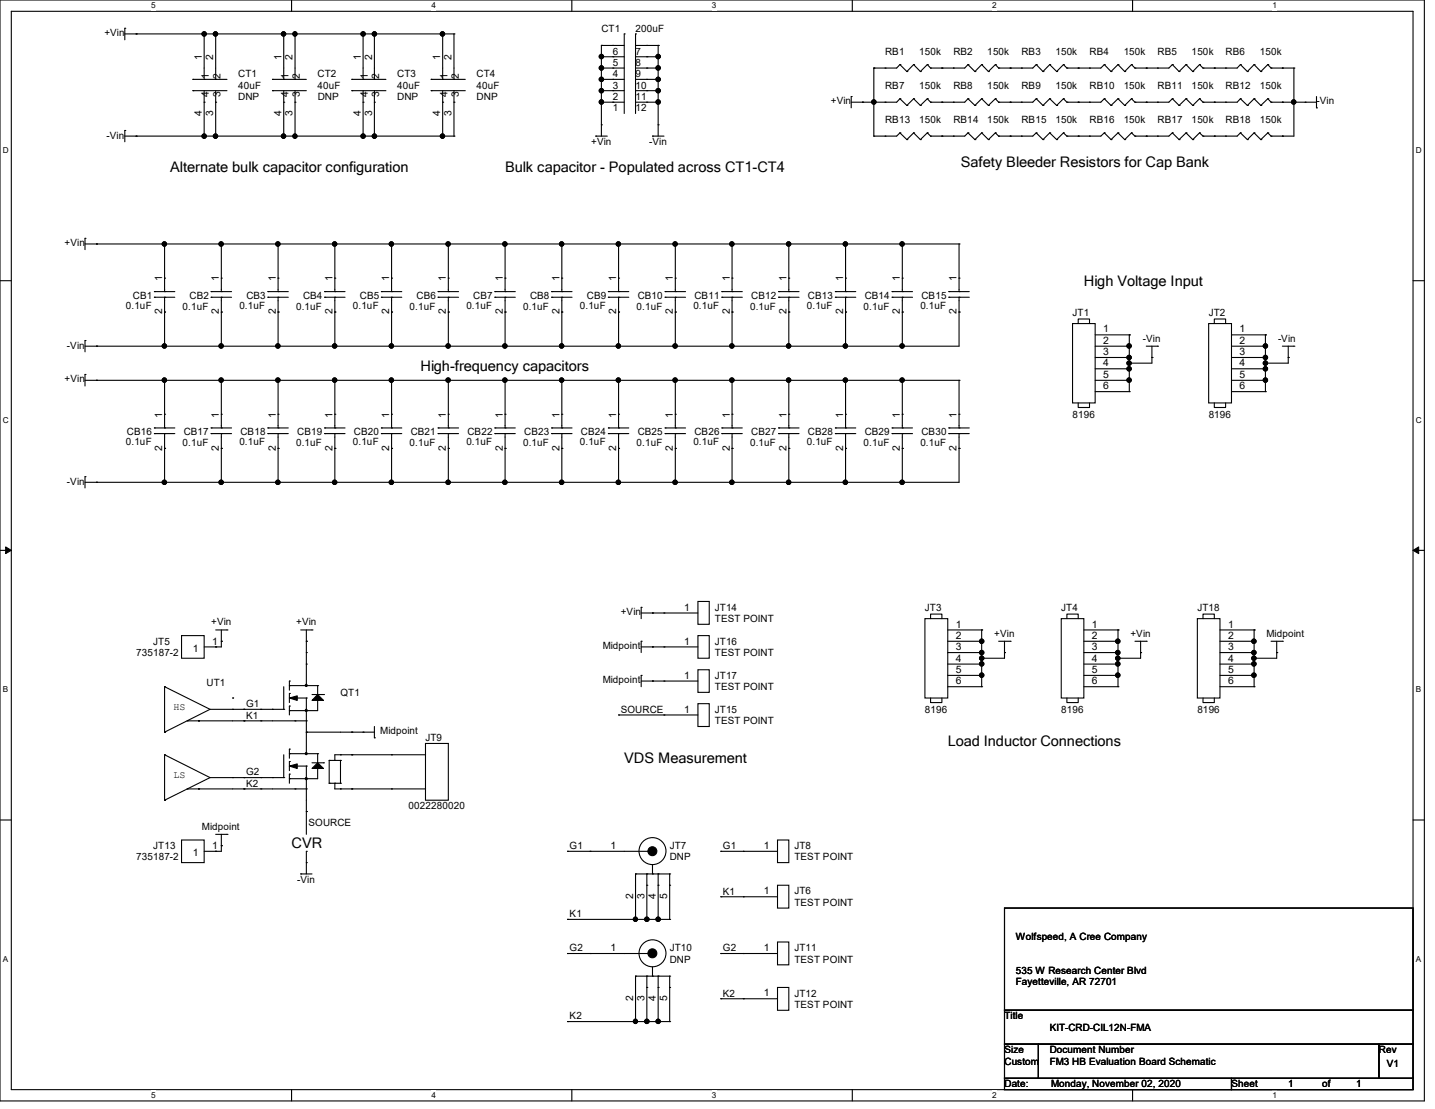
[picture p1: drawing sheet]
<svg xmlns="http://www.w3.org/2000/svg" width="279mm" height="216mm" viewBox="0 0 279 216" stroke-linecap="round" stroke-linejoin="round" font-family="sans-serif">
<path d="M0 0h277.3v214.3h-277.3zM2.2 2.2h272.9v209.9h-272.9z" fill="none" stroke="#000" stroke-width=".21"/>
<g fill="#fff">
<path d="M29.5 .2h.9v1.8h-.9z"/>
<path d="M29.5 212.3h.9v1.8h-.9z"/>
</g>
<path d="M56.8 0v2.2M56.8 212.1v2.2" fill="none" stroke="#000" stroke-width=".21"/>
<g fill="#fff">
<path d="M84 .2h.9v1.8h-.9z"/>
<path d="M84 212.3h.9v1.8h-.9z"/>
</g>
<path d="M111.3 0v2.2M111.3 212.1v2.2" fill="none" stroke="#000" stroke-width=".21"/>
<g fill="#fff">
<path d="M138.6 .2h.9v1.8h-.9z"/>
<path d="M138.6 212.3h.9v1.8h-.9z"/>
</g>
<path d="M165.9 0v2.2M165.9 212.1v2.2" fill="none" stroke="#000" stroke-width=".21"/>
<g fill="#fff">
<path d="M193.2 .2h.9v1.8h-.9z"/>
<path d="M193.2 212.3h.9v1.8h-.9z"/>
</g>
<path d="M220.5 0v2.2M220.5 212.1v2.2" fill="none" stroke="#000" stroke-width=".21"/>
<g fill="#fff">
<path d="M247.8 .2h.9v1.8h-.9z"/>
<path d="M247.8 212.3h.9v1.8h-.9z"/>
<path d="M.6 28.4h1.1v1.8h-1.1z"/>
<path d="M275.7 28.4h1.1v1.8h-1.1z"/>
<path d="M.6 80.9h1.1v1.7h-1.1z"/>
<path d="M275.7 80.9h1.1v1.7h-1.1z"/>
</g>
<path d="M0 54.7h2.2M275.1 54.7h2.2" fill="none" stroke="#000" stroke-width=".21"/>
<g fill="#fff">
<path d="M.6 133.3h1v1.8h-1z"/>
<path d="M275.7 133.3h1v1.8h-1z"/>
</g>
<path d="M0 107.1h2.2M275.1 107.1h2.2" fill="none" stroke="#000" stroke-width=".21"/>
<path d="M1.1 106.5l1.1 .6-1.1 .7zM275.1 107.1l1.1-.6v1.3z" fill="#000" stroke="#000" stroke-width=".19"/>
<g fill="#fff">
<path d="M.6 185.8h1v1.8h-1z"/>
<path d="M275.7 185.8h1v1.8h-1z"/>
</g>
<g fill="none" stroke="#000" stroke-width=".21">
<path d="M24.3 5.5h.1M24.3 5.5v2.2M24.3 6.6h64.1M26.5 6.6h.1M37.5 15.5h.1M37.5 17.7h.1M37.5 15.5h6.7M37.5 17.7h6.7M39.8 15.5h.1M39.8 19.9h.1M39.8 6.6h.1M39.8 6.6v8.9"/>
<path d="M39.8 17.7v8.8M42 15.5h.1M42 19.9h.1M42 6.6h.1M42 6.6v8.9M42 17.7v8.8M53 15.5h.1M53 17.7h.1M53 15.5h6.6M53 17.7h6.6M55.2 15.5h.1M55.2 19.9h.1"/>
<path d="M55.2 6.6h.1M55.2 6.6v8.9M55.2 17.7v8.8M57.4 15.5h.1M57.4 19.9h.1M57.4 6.6h.1M57.4 6.6v8.9M57.4 17.7v8.8M68.5 15.5h.1M68.5 17.7h.1M68.5 15.5h6.6M68.5 17.7h6.6"/>
<path d="M70.7 15.5h.1M70.7 19.9h.1M70.7 6.6h.1M70.7 6.6v8.9M70.7 17.7v8.8M72.9 15.5h.1M72.9 19.9h.1M72.9 6.6h.1M72.9 6.6v8.9M72.9 17.7v8.8M83.9 15.5h.1M83.9 17.7h.1"/>
<path d="M83.9 15.5h6.7M83.9 17.7h6.7M86.2 15.5h.1M86.2 19.9h.1M86.2 6.6h.1M86.2 6.6v8.9M86.2 17.7v8.8M88.4 15.5h.1M88.4 19.9h.1M88.4 6.6h.1M88.4 6.6v8.9M88.4 17.7v8.8"/>
<path d="M117.1 19.9h.1M117.1 17.7h.1M117.1 15.5h.1M117.1 13.3h.1M117.1 11h.1M117.1 8.8h.1M117.1 19.9h4.4M117.1 8.8v17.7M117.1 13.3h4.4M117.1 15.5h4.4M117.1 17.7h4.4M117.1 11h4.4"/>
<path d="M117.1 8.8h4.4M119.3 8.8h.1M119.3 11h.1M119.3 13.3h.1M119.3 15.5h.1M119.3 17.7h.1M119.3 19.9h.1M121.5 6.6h.1M121.5 6.6v15.5M123.7 6.6h.1M123.7 19.9h4.4M123.7 6.6v15.5"/>
<path d="M123.7 13.3h4.4M123.7 15.5h4.4M123.7 17.7h4.4M123.7 11h4.4M123.7 8.8h4.4M125.9 19.9h.1M125.9 17.7h.1M125.9 15.5h.1M125.9 13.3h.1M125.9 11h.1M125.9 8.8h.1M128.1 8.8h.1"/>
<path d="M128.1 11h.1M128.1 13.3h.1M128.1 15.5h.1M128.1 17.7h.1M128.1 19.9h.1M128.1 8.8v17.7M165.7 18.8h.1M165.7 18.8v2.2M167.9 19.9h.1M170.1 19.9h.1M170.1 13.3h.1M170.1 13.3v13.2"/>
<path d="M172.3 13.3h.1M172.3 19.9h.1M175.2 12.6h.1M175.2 19.2h.1M175.2 19.2l-.6 .7h-8.9M175.2 12.6l-.6 .7h-4.5M175.2 12.6l1.4 1.3M175.2 19.2l1.4 1.3M176.6 13.9h.1M177.9 12.6h.1M177.9 19.2h.1M177.9 12.6l-1.3 1.3"/>
<path d="M177.9 12.6l1.3 1.3M177.9 19.2l-1.3 1.3M177.9 19.2l1.3 1.3M179.2 13.9h.1M180.6 12.6h.1M180.6 19.2h.1M180.6 12.6l-1.4 1.3M180.6 12.6l.6 .7M180.6 19.2l-1.4 1.3M180.6 19.2l.6 .7M181.2 13.3h.1M181.2 19.9h.1"/>
<path d="M183.4 13.3h.1M183.4 19.9h.1M185.6 13.3h.1M185.6 19.9h.1M188.5 12.6h.1M188.5 19.2h.1M188.5 19.2l-.7 .7h-6.6M188.5 12.6l-.7 .7h-6.6M188.5 12.6l1.3 1.3M188.5 19.2l1.3 1.3M189.8 13.9h.1M191.1 12.6h.1"/>
<path d="M191.1 19.2h.1M191.1 12.6l-1.3 1.3M191.1 12.6l1.3 1.3M191.1 19.2l-1.3 1.3M191.1 19.2l1.3 1.3M192.4 13.9h.1M193.8 12.6h.1M193.8 19.2h.1M193.8 12.6l-1.4 1.3M193.8 12.6l.6 .7M193.8 19.2l-1.4 1.3M193.8 19.2l.6 .7"/>
<path d="M194.4 13.3h.1M194.4 19.9h.1M196.7 13.3h.1M196.7 19.9h.1M198.9 19.9h.1M198.9 13.3h.1M201.8 19.2h.1M201.8 12.6h.1M201.8 19.2l-.7 .7h-6.7M201.8 12.6l-.7 .7h-6.7M201.8 19.2l1.3 1.3M201.8 12.6l1.3 1.3"/>
<path d="M203.1 13.9h.1M204.4 19.2h.1M204.4 12.6h.1M204.4 19.2l-1.3 1.3M204.4 19.2l1.3 1.3M204.4 12.6l-1.3 1.3M204.4 12.6l1.3 1.3M205.7 13.9h.1M207.1 19.2h.1M207.1 12.6h.1M207.1 19.2l-1.4 1.3M207.1 19.2l.6 .7"/>
<path d="M207.1 12.6l-1.4 1.3M207.1 12.6l.6 .7M207.7 19.9h.1M207.7 13.3h.1M209.9 19.9h.1M209.9 13.3h.1M212.1 13.3h.1M212.1 19.9h.1M215 12.6h.1M215 19.2h.1M215 19.2l-.7 .7h-6.6M215 12.6l-.7 .7h-6.6"/>
<path d="M215 12.6l1.3 1.3M215 19.2l1.3 1.3M216.3 13.9h.1M217.7 12.6h.1M217.7 19.2h.1M217.7 12.6l-1.4 1.3M217.7 12.6l1.3 1.3M217.7 19.2l-1.4 1.3M217.7 19.2l1.3 1.3M219 13.9h.1M220.3 12.6h.1M220.3 19.2h.1"/>
<path d="M220.3 12.6l-1.3 1.3M220.3 12.6l.7 .7M220.3 19.2l-1.3 1.3M220.3 19.2l.7 .7M221 13.3h.1M221 19.9h.1M223.2 13.3h.1M223.2 19.9h.1M225.4 19.9h.1M225.4 13.3h.1M228.3 19.2h.1M228.3 12.6h.1"/>
<path d="M228.3 19.2l-.7 .7h-6.6M228.3 12.6l-.7 .7h-6.6M228.3 19.2l1.3 1.3M228.3 12.6l1.3 1.3M229.6 13.9h.1M230.9 19.2h.1M230.9 12.6h.1M230.9 19.2l-1.3 1.3M230.9 19.2l1.3 1.3M230.9 12.6l-1.3 1.3M230.9 12.6l1.3 1.3M232.2 13.9h.1"/>
<path d="M233.6 19.2h.1M233.6 12.6h.1M233.6 19.2l-1.4 1.3M233.6 19.2l.6 .7M233.6 12.6l.6 .7M233.6 12.6l-1.4 1.3M234.2 19.9h.1M234.2 13.3h.1M236.4 19.9h.1M236.4 13.3h.1M238.6 19.9h.1M238.6 13.3h.1"/>
<path d="M241.5 19.2h.1M241.5 12.6h.1M241.5 19.2l-.6 .7h-6.7M241.5 12.6l-.6 .7h-6.7M241.5 19.2l1.4 1.3M241.5 12.6l1.4 1.3M242.9 13.9h.1M244.2 19.2h.1M244.2 12.6h.1M244.2 19.2l-1.3 1.3M244.2 19.2l1.3 1.3M244.2 12.6l-1.3 1.3"/>
<path d="M244.2 12.6l1.3 1.3M245.5 13.9h.1M246.8 19.2h.1M246.8 12.6h.1M246.8 19.2l-1.3 1.3M246.8 19.2l.7 .7M246.8 12.6l-1.3 1.3M246.8 12.6l.7 .7M247.5 19.9h.1M247.5 13.3h.1M247.5 19.9h8.8M247.5 13.3h4.4"/>
<path d="M249.7 19.9h.1M249.7 13.3h.1M251.9 13.3h.1M251.9 19.9h.1M251.9 13.3v13.2h-4.4M254.1 19.9h.1M256.3 18.8v2.2M24.3 25.4h.1M24.3 26.5h64.1M24.3 25.4v2.2M26.5 26.5h.1M39.8 26.5h.1"/>
<path d="M42 26.5h.1M55.2 26.5h.1M57.4 26.5h.1M70.7 26.5h.1M72.9 26.5h.1M86.2 26.5h.1M88.4 26.5h.1M116 26.5h.1M116 26.5h2.2M117.1 24.3h.1M127 26.5h.1M127 26.5h2.3"/>
<path d="M128.1 24.3h.1M170.1 26.5h.1M172.3 26.5h.1M175.2 25.9h.1M175.2 25.9l-.6 .6h-4.5M175.2 25.9l1.4 1.3M176.6 27.2h.1M176.6 20.5h.1M177.9 25.9h.1M177.9 25.9l-1.3 1.3M177.9 25.9l1.3 1.3M179.2 27.2h.1"/>
<path d="M179.2 20.5h.1M180.6 25.9h.1M180.6 25.9l-1.4 1.3M180.6 25.9l.6 .6M181.2 26.5h.1M183.4 26.5h.1M185.6 26.5h.1M188.5 25.9h.1M188.5 25.9l-.7 .6h-6.6M188.5 25.9l1.3 1.3M189.8 27.2h.1M189.8 20.5h.1"/>
<path d="M191.1 25.9h.1M191.1 25.9l-1.3 1.3M191.1 25.9l1.3 1.3M192.4 27.2h.1M192.4 20.5h.1M193.8 25.9h.1M193.8 25.9l-1.4 1.3M193.8 25.9l.6 .6M194.4 26.5h.1M196.7 26.5h.1M198.9 26.5h.1M201.8 25.9h.1"/>
<path d="M201.8 25.9l-.7 .6h-6.7M201.8 25.9l1.3 1.3M203.1 20.5h.1M203.1 27.2h.1M204.4 25.9h.1M204.4 25.9l-1.3 1.3M204.4 25.9l1.3 1.3M205.7 20.5h.1M205.7 27.2h.1M207.1 25.9h.1M207.1 25.9l-1.4 1.3M207.1 25.9l.6 .6"/>
<path d="M207.7 26.5h.1M209.9 26.5h.1M212.1 26.5h.1M215 25.9h.1M215 25.9l-.7 .6h-6.6M215 25.9l1.3 1.3M216.3 20.5h.1M216.3 27.2h.1M217.7 25.9h.1M217.7 25.9l-1.4 1.3M217.7 25.9l1.3 1.3M219 20.5h.1"/>
<path d="M219 27.2h.1M220.3 25.9h.1M220.3 25.9l-1.3 1.3M220.3 25.9l.7 .6M221 26.5h.1M223.2 26.5h.1M225.4 26.5h.1M228.3 25.9h.1M228.3 25.9l-.7 .6h-6.6M228.3 25.9l1.3 1.3M229.6 20.5h.1M229.6 27.2h.1"/>
<path d="M230.9 25.9h.1M230.9 25.9l-1.3 1.3M230.9 25.9l1.3 1.3M232.2 20.5h.1M232.2 27.2h.1M233.6 25.9h.1M233.6 25.9l-1.4 1.3M233.6 25.9l.6 .6M234.2 26.5h.1M236.4 26.5h.1M238.6 26.5h.1M241.5 25.9h.1"/>
<path d="M241.5 25.9l-.6 .6h-6.7M241.5 25.9l1.4 1.3M242.9 20.5h.1M242.9 27.2h.1M244.2 25.9h.1M244.2 25.9l-1.3 1.3M244.2 25.9l1.3 1.3M245.5 20.5h.1M245.5 27.2h.1M246.8 25.9h.1M246.8 25.9l-1.3 1.3M246.8 25.9l.7 .6"/>
<path d="M247.5 26.5h.1M249.7 26.5h.1M256.3 21h.1M16.6 46.4h.1M16.6 47.5h170.1M16.6 46.4v2.2M18.8 47.5h.1M30.1 57.9h.1M30.1 56.8h.1M30.1 57.9h3.9M30.1 56.8h3.9M32 56.8h.1"/>
<path d="M32 57.9h.1M32 54.1h.1M32 47.5h.1M32 47.5v9.3M32 57.9v9.5M41.1 57.9h.1M41.1 56.8h.1M41.1 57.9h4M41.1 56.8h4M43.1 56.8h.1M43.1 57.9h.1M43.1 54.1h.1"/>
<path d="M43.1 47.5h.1M43.1 47.5v9.3M43.1 57.9v9.5M52.2 57.9h.1M52.2 56.8h.1M52.2 57.9h3.9M52.2 56.8h3.9M54.1 56.8h.1M54.1 57.9h.1M54.1 54.1h.1M54.1 47.5h.1M54.1 47.5v9.3"/>
<path d="M54.1 57.9v9.5M63.2 57.9h.1M63.2 56.8h.1M63.2 57.9h4M63.2 56.8h4M65.2 56.8h.1M65.2 57.9h.1M65.2 54.1h.1M65.2 47.5h.1M65.2 47.5v9.3M65.2 57.9v9.5M74.3 57.9h.1"/>
<path d="M74.3 56.8h.1M74.3 57.9h3.9M74.3 56.8h3.9M76.2 56.8h.1M76.2 57.9h.1M76.2 54.1h.1M76.2 47.5h.1M76.2 47.5v9.3M76.2 57.9v9.5M85.3 57.9h.1M85.3 56.8h.1M85.3 57.9h4"/>
<path d="M85.3 56.8h4M87.3 56.8h.1M87.3 57.9h.1M87.3 54.1h.1M87.3 47.5h.1M87.3 47.5v9.3M87.3 57.9v9.5M96.4 57.9h.1M96.4 56.8h.1M96.4 57.9h3.9M96.4 56.8h3.9M98.3 56.8h.1"/>
<path d="M98.3 57.9h.1M98.3 54.1h.1M98.3 47.5h.1M98.3 47.5v9.3M98.3 57.9v9.5M107.4 57.9h.1M107.4 56.8h.1M107.4 57.9h4M107.4 56.8h4M109.4 56.8h.1M109.4 57.9h.1M109.4 54.1h.1"/>
<path d="M109.4 47.5h.1M109.4 47.5v9.3M109.4 57.9v9.5M118.4 57.9h.1M118.4 56.8h.1M118.4 57.9h4M118.4 56.8h4M120.4 56.8h.1M120.4 57.9h.1M120.4 54.1h.1M120.4 47.5h.1M120.4 47.5v9.3"/>
<path d="M120.4 57.9v9.5M129.5 57.9h.1M129.5 56.8h.1M129.5 57.9h4M129.5 56.8h4M131.5 56.8h.1M131.5 57.9h.1M131.5 54.1h.1M131.5 47.5h.1M131.5 47.5v9.3M131.5 57.9v9.5M140.5 57.9h.1"/>
<path d="M140.5 56.8h.1M140.5 57.9h4M140.5 56.8h4M142.5 56.8h.1M142.5 57.9h.1M142.5 54.1h.1M142.5 47.5h.1M142.5 47.5v9.3M142.5 57.9v9.5M151.6 57.9h.1M151.6 56.8h.1M151.6 57.9h4"/>
<path d="M151.6 56.8h4M153.6 56.8h.1M153.6 57.9h.1M153.6 54.1h.1M153.6 47.5h.1M153.6 47.5v9.3M153.6 57.9v9.5M162.6 57.9h.1M162.6 56.8h.1M162.6 57.9h4M162.6 56.8h4M164.6 56.8h.1"/>
<path d="M164.6 57.9h.1M164.6 54.1h.1M164.6 47.5h.1M164.6 47.5v9.3M164.6 57.9v9.5M173.7 57.9h.1M173.7 56.8h.1M173.7 57.9h4M173.7 56.8h4M175.7 56.8h.1M175.7 57.9h.1M175.7 54.1h.1"/>
<path d="M175.7 47.5h.1M175.7 47.5v9.3M175.7 57.9v9.5M184.7 57.9h.1M184.7 56.8h.1M184.7 57.9h4M184.7 56.8h4M186.7 56.8h.1M186.7 57.9h.1M186.7 54.1h.1M186.7 47.5h.1M186.7 57.9v9.5h-170.1"/>
<path d="M186.7 47.5v9.3M16.6 66.3h.1M16.6 72.9h.1M16.6 66.3v2.2M16.6 72.9v2.2M16.6 74h170.1M18.8 67.4h.1M18.8 74h.1M32 60.7h.1M32 74h.1M32 67.4h.1M32 74v9.3"/>
<path d="M43.1 60.7h.1M43.1 67.4h.1M43.1 74h.1M43.1 74v9.3M54.1 60.7h.1M54.1 67.4h.1M54.1 74h.1M54.1 74v9.3M65.2 60.7h.1M65.2 67.4h.1M65.2 74h.1M65.2 74v9.3"/>
<path d="M76.2 60.7h.1M76.2 67.4h.1M76.2 74h.1M76.2 74v9.3M87.3 60.7h.1M87.3 67.4h.1M87.3 74h.1M87.3 74v9.3M98.3 60.7h.1M98.3 67.4h.1M98.3 74h.1M98.3 74v9.3"/>
<path d="M109.4 60.7h.1M109.4 67.4h.1M109.4 74h.1M109.4 74v9.3M120.4 60.7h.1M120.4 67.4h.1M120.4 74h.1M120.4 74v9.3M131.5 60.7h.1M131.5 67.4h.1M131.5 74h.1M131.5 74v9.3"/>
<path d="M142.5 60.7h.1M142.5 67.4h.1M142.5 74h.1M142.5 74v9.3M153.6 60.7h.1M153.6 67.4h.1M153.6 74h.1M153.6 74v9.3M164.6 60.7h.1M164.6 67.4h.1M164.6 74h.1M164.6 74v9.3"/>
<path d="M175.7 60.7h.1M175.7 74h.1M175.7 67.4h.1M175.7 74v9.3M186.7 60.7h.1M186.7 74h.1M186.7 74v9.3M208.8 63h4.4v15.4h-4.4zM209.9 78.4v.9h2.2v-.9M209.9 63v-.9h2.2v.9M213.2 67.4h6.7M213.2 74h6.7"/>
<path d="M213.2 65.2h6.7M213.2 69.6h6.7M213.2 71.8h6.7M213.2 76.2h6.7M219.9 65.2h.1M219.9 67.4h.1M219.9 69.6h.1M219.9 71.8h.1M219.9 74h.1M219.9 76.2h.1M219.9 70.7h.1M219.9 65.2v11"/>
<path d="M223.2 67.4h2.2M224.3 69.6h.1M224.3 67.4v3.3h-4.4M225.4 67.4h.1M235.3 63h4.5v15.4h-4.5zM236.4 78.4v.9h2.2v-.9M236.4 63v-.9h2.2v.9M239.8 67.4h6.6M239.8 74h6.6M239.8 65.2h6.6M239.8 69.6h6.6M239.8 71.8h6.6"/>
<path d="M239.8 76.2h6.6M246.4 65.2h.1M246.4 67.4h.1M246.4 69.6h.1M246.4 71.8h.1M246.4 74h.1M246.4 76.2h.1M246.4 70.7h.1M246.4 65.2v11M249.7 67.4h2.2M250.8 69.6h.1M250.8 67.4v3.3h-4.4"/>
<path d="M251.9 67.4h.1M16.6 92.8h.1M16.6 92.8v2.2M18.8 93.9h.1M30.1 84.4h.1M30.1 83.3h.1M30.1 84.4h3.9M30.1 83.3h3.9M32 83.3h.1M32 84.4h.1M32 80.6h.1M32 87.3h.1"/>
<path d="M32 93.9h.1M32 84.4v9.5M41.1 84.4h.1M41.1 83.3h.1M41.1 84.4h4M41.1 83.3h4M43.1 83.3h.1M43.1 84.4h.1M43.1 80.6h.1M43.1 87.3h.1M43.1 93.9h.1M43.1 84.4v9.5"/>
<path d="M52.2 84.4h.1M52.2 83.3h.1M52.2 84.4h3.9M52.2 83.3h3.9M54.1 83.3h.1M54.1 84.4h.1M54.1 80.6h.1M54.1 87.3h.1M54.1 93.9h.1M54.1 84.4v9.5M63.2 84.4h.1M63.2 83.3h.1"/>
<path d="M63.2 84.4h4M63.2 83.3h4M65.2 83.3h.1M65.2 84.4h.1M65.2 80.6h.1M65.2 87.3h.1M65.2 93.9h.1M65.2 84.4v9.5M74.3 84.4h.1M74.3 83.3h.1M74.3 84.4h3.9M74.3 83.3h3.9"/>
<path d="M76.2 83.3h.1M76.2 84.4h.1M76.2 80.6h.1M76.2 87.3h.1M76.2 93.9h.1M76.2 84.4v9.5M85.3 84.4h.1M85.3 83.3h.1M85.3 84.4h4M85.3 83.3h4M87.3 83.3h.1M87.3 84.4h.1"/>
<path d="M87.3 80.6h.1M87.3 87.3h.1M87.3 93.9h.1M87.3 84.4v9.5M96.4 84.4h.1M96.4 83.3h.1M96.4 84.4h3.9M96.4 83.3h3.9M98.3 83.3h.1M98.3 84.4h.1M98.3 80.6h.1M98.3 87.3h.1"/>
<path d="M98.3 93.9h.1M98.3 84.4v9.5M107.4 84.4h.1M107.4 83.3h.1M107.4 84.4h4M107.4 83.3h4M109.4 83.3h.1M109.4 84.4h.1M109.4 80.6h.1M109.4 87.3h.1M109.4 93.9h.1M109.4 84.4v9.5"/>
<path d="M118.4 84.4h.1M118.4 83.3h.1M118.4 84.4h4M118.4 83.3h4M120.4 83.3h.1M120.4 84.4h.1M120.4 80.6h.1M120.4 87.3h.1M120.4 93.9h.1M120.4 84.4v9.5M129.5 84.4h.1M129.5 83.3h.1"/>
<path d="M129.5 84.4h4M129.5 83.3h4M131.5 83.3h.1M131.5 84.4h.1M131.5 80.6h.1M131.5 87.3h.1M131.5 93.9h.1M131.5 84.4v9.5M140.5 84.4h.1M140.5 83.3h.1M140.5 84.4h4M140.5 83.3h4"/>
<path d="M142.5 83.3h.1M142.5 84.4h.1M142.5 80.6h.1M142.5 87.3h.1M142.5 93.9h.1M142.5 84.4v9.5M151.6 84.4h.1M151.6 83.3h.1M151.6 84.4h4M151.6 83.3h4M153.6 83.3h.1M153.6 84.4h.1"/>
<path d="M153.6 80.6h.1M153.6 87.3h.1M153.6 93.9h.1M153.6 84.4v9.5M162.6 84.4h.1M162.6 83.3h.1M162.6 84.4h4M162.6 83.3h4M164.6 83.3h.1M164.6 84.4h.1M164.6 80.6h.1M164.6 87.3h.1"/>
<path d="M164.6 93.9h.1M164.6 84.4v9.5M173.7 84.4h.1M173.7 83.3h.1M173.7 84.4h4M173.7 83.3h4M175.7 83.3h.1M175.7 84.4h.1M175.7 80.6h.1M175.7 87.3h.1M175.7 93.9h.1M175.7 84.4v9.5"/>
<path d="M184.7 84.4h.1M184.7 83.3h.1M184.7 84.4h4M184.7 83.3h4M186.7 83.3h.1M186.7 84.4h.1M186.7 80.6h.1M186.7 87.3h.1M186.7 84.4v9.5h-170.1M124.8 118.2h.1M124.8 118.2v2.2M124.8 119.3h11.1"/>
<path d="M127 119.3h.1M129.3 119.3h.1M135.9 117.1h2.2v4.4h-2.2zM32 133.7h.1M32 133.7v8.8M32 133.7l8.9 4.4M35.3 123.7h4.5v4.4h-4.5zM40.9 138.1h14.3M40.9 138.1l-8.9 4.4M42 125.9h.1M42 122.6h2.2M43.1 124.8h.1"/>
<path d="M43.1 122.6v3.3h-3.3M44.2 122.6h.1M45.3 135.9h.1M45.3 138.1h.1M47.5 138.1h.1M50.8 138.1h.1M53 138.1h.1M55.2 138.1h.1M55.2 133.7v4.4M56.3 137.5h.1M56.3 135h.1M56.3 132.6h.1"/>
<path d="M56.3 133.5h.1M56.3 138.3h.1M56.3 132.6v1.8M56.3 135v1.8M56.3 137.5v1.7M56.3 135.9h3.3M56.3 133.5h5.5M58.5 122.6h2.2M59.6 124.8h.1M59.6 135.9h.1M59.6 138.3h.1M59.6 129.3h.1"/>
<path d="M59.6 127h.1M59.6 122.6v10.9M59.6 135.9v10.8M60.7 122.6h.1M60.7 135.2h2.3M61.8 136.4h.1M61.8 133.5h.1M61.8 133.5v1.7M61.8 136.4v1.9h-5.5M63 135.2h.1M120.4 139.2h.1M120.4 139.2h15.5"/>
<path d="M124.8 131.5h.1M124.8 124.8h.1M124.8 132.6h11.1M124.8 124.8v2.2M124.8 131.5v2.2M124.8 125.9h11.1M127 132.6h.1M127 125.9h.1M129.3 125.9h.1M129.3 132.6h.1M129.3 139.2h.1M135.9 123.7h2.2v4.4h-2.2z"/>
<path d="M135.9 130.4h2.2v4.4h-2.2zM135.9 137h2.2v4.4h-2.2zM180.1 120.4h4.4v15.5h-4.4zM181.2 135.9v.9h2.2v-.9M181.2 120.4v-.9h2.2v.9M184.5 124.8h6.6M184.5 122.6h6.6M184.5 127h6.6M184.5 129.3h6.6M184.5 131.5h6.6M184.5 133.7h6.6M191.1 122.6h.1"/>
<path d="M191.1 124.8h.1M191.1 127h.1M191.1 129.3h.1M191.1 131.5h.1M191.1 133.7h.1M191.1 128.1h.1M191.1 122.6v11.1M194.4 124.8h2.3M195.6 127h.1M195.6 124.8v3.3h-4.5M196.7 124.8h.1M206.6 120.4h4.4v15.5h-4.4z"/>
<path d="M207.7 135.9v.9h2.2v-.9M207.7 120.4v-.9h2.2v.9M211 124.8h6.7M211 122.6h6.7M211 127h6.7M211 129.3h6.7M211 131.5h6.7M211 133.7h6.7M217.7 122.6h.1M217.7 124.8h.1M217.7 127h.1M217.7 129.3h.1"/>
<path d="M217.7 131.5h.1M217.7 133.7h.1M217.7 128.1h.1M217.7 122.6v11.1M221 124.8h2.2M222.1 127h.1M222.1 124.8v3.3h-4.4M223.2 124.8h.1M233.1 120.4h4.4v15.5h-4.4zM234.2 135.9v.9h2.2v-.9M234.2 120.4v-.9h2.2v.9M237.5 124.8h6.7"/>
<path d="M237.5 122.6h6.7M237.5 127h6.7M237.5 129.3h6.7M237.5 131.5h6.7M237.5 133.7h6.7M244.2 122.6h.1M244.2 124.8h.1M244.2 127h.1M244.2 129.3h.1M244.2 131.5h.1M244.2 133.7h.1M244.2 128.1h.1"/>
<path d="M244.2 122.6v11.1M247.5 124.8h2.2M248.6 127h.1M248.6 124.8v3.3h-4.4M249.7 124.8h.1M0 159.6h2.2M32 142.5h.1M32 146.9h.1M32 155.8h.1M32 146.9v8.9M32 146.9l8.9 4.5M36.4 140.3h.1"/>
<path d="M36.4 153.6h.1M36.4 140.3h23.2M36.4 153.6h23.2M38.7 140.3h.1M38.7 153.6h.1M40.9 151.4h14.3M40.9 151.4l-8.9 4.4M45.3 151.4h.1M47.5 140.3h.1M47.5 151.4h.1M47.5 153.6h.1M50.8 140.3h.1"/>
<path d="M50.8 153.6h.1M50.8 151.4h.1M53 151.4h.1M55.2 151.4h.1M55.2 146.9v4.5M56.3 150.7h.1M56.3 148.3h.1M56.3 145.8h.1M56.3 146.7h.1M56.3 151.6h.1M56.3 145.8v1.8M56.3 148.3v1.7"/>
<path d="M56.3 150.7v1.8M56.3 149.1h3.3M56.3 146.7h5.5M57.4 140.3h.1M57.4 153.6h.1M59.6 140.3h.1M59.6 149.1h.1M59.6 151.6h.1M59.6 142.5h.1M59.6 153.6h.1M59.6 158h.1M59.6 149.1v13.3"/>
<path d="M59.6 142.5h13.3M60.7 148.5h2.3M61.8 149.6h.1M61.8 146.7h.1M61.8 146.7v1.8M61.8 149.6v2h-5.5M63 148.5h.1M64.1 148h.1M64.1 152.5h.1M64.1 152.5h2.2M64.1 148h2.2M64.1 148v4.5"/>
<path d="M65.2 148h.1M65.2 152.5h.1M65.2 152.5v1.1h17.6M66.3 152.5h.1M66.3 148h.1M66.3 153.6h.1M66.3 146.9h.1M66.3 148v4.5M68.5 142.5h.1M68.5 146.9h.1M68.5 153.6h.1M70.7 142.5h.1"/>
<path d="M72.9 143.6h.1M72.9 141.4v2.2M76.2 146.9h.1M76.2 153.6h.1M82.8 144.7h4.5v11.1h-4.5zM82.8 146.9h-17.6v1.1M275.1 159.6h2.2M35.3 163.5h4.5v4.4h-4.5zM42 165.7h.1M42 162.4h2.2M43.1 164.6h.1M43.1 162.4v3.3h-3.3"/>
<path d="M44.2 162.4h.1M58.5 170.1h.1M58.5 170.1h2.2M59.6 167.9h.1M59.6 165.7h.1M59.6 165.7v4.4M110.5 165.7h.1M110.5 179h.1M110.5 165.7h16.5M110.5 179h19.9M114.9 165.7h.1M123.7 170.1h.1"/>
<path d="M123.7 179h.1M123.7 170.1h6.7M123.7 170.1v8.9M125.9 170.1h.1M125.9 172.3h.1M125.9 179h.1M125.9 170.1v8.9M127 165.7h.1M127 170.1h.1M127 168.4v1.7M128.1 170.1h.1M128.1 172.3h.1"/>
<path d="M128.1 179h.1M128.1 170.1v8.9M130.4 170.1h.1M130.4 172.3h.1M130.4 179h.1M130.4 170.1v8.9M140.3 165.7h.1M140.3 174.6h.1M140.3 165.7h11.1M140.3 174.6h11.1M144.7 165.7h.1M144.7 174.6h.1"/>
<path d="M151.4 163.5h2.2v4.4h-2.2zM151.4 172.3h2.2v4.5h-2.2zM195.6 176.8h79.5v19.9h-79.5zM110.5 185.6h.1M110.5 198.9h.1M110.5 185.6h16.5M110.5 198.9h19.9M114.9 185.6h.1M123.7 190h.1M123.7 198.9h.1M123.7 190v8.9M123.7 190h6.7"/>
<path d="M125.9 190h.1M125.9 192.2h.1M125.9 198.9h.1M125.9 190v8.9M127 185.6h.1M127 190h.1M127 188.3v1.7M128.1 190h.1M128.1 192.2h.1M128.1 198.9h.1M128.1 190v8.9M130.4 190h.1"/>
<path d="M130.4 192.2h.1M130.4 198.9h.1M130.4 190v8.9M140.3 185.6h.1M140.3 194.4h.1M140.3 194.4h11.1M140.3 185.6h11.1M144.7 194.4h.1M144.7 185.6h.1M151.4 192.2h2.2v4.5h-2.2zM151.4 183.4h2.2v4.4h-2.2zM195.6 196.7h79.5v6.6h-79.5z"/>
<path d="M195.6 203.3h6.6v6.6h-6.6zM195.6 209.9h44.2v2.2h-44.2zM202.2 203.3h66.3v6.6h-66.3zM239.8 209.9h35.3v2.2h-35.3zM268.5 203.3h6.6v6.6h-6.6z"/>
<circle cx="127" cy="165.7" r="2.62"/>
<circle cx="127" cy="185.6" r="2.62"/>
</g>
<g fill="#000" stroke="#000" stroke-width=".21">
<path d="M56.3 135.9l1.6-.4v.9zM61.8 135.2l1.2 1.2h-2.3zM56.3 149.1l1.6-.4v.9zM60.7 149.6l1.1-1.1 1.2 1.1z"/>
<circle cx="39.8" cy="6.6" r=".42"/>
<circle cx="42" cy="6.6" r=".42"/>
<circle cx="55.2" cy="6.6" r=".42"/>
<circle cx="57.4" cy="6.6" r=".41"/>
<circle cx="70.7" cy="6.6" r=".42"/>
<circle cx="72.9" cy="6.6" r=".42"/>
<circle cx="86.1" cy="6.6" r=".42"/>
<circle cx="117.1" cy="15.5" r=".42"/>
<circle cx="117.1" cy="11" r=".42"/>
<circle cx="117.1" cy="13.2" r=".42"/>
<circle cx="117.1" cy="19.9" r=".42"/>
<circle cx="117.1" cy="17.7" r=".42"/>
<circle cx="128.1" cy="11" r=".42"/>
<circle cx="128.1" cy="17.7" r=".42"/>
<circle cx="128.1" cy="15.5" r=".42"/>
<circle cx="128.1" cy="13.2" r=".42"/>
<circle cx="128.1" cy="19.9" r=".42"/>
<circle cx="170.1" cy="19.9" r=".42"/>
<circle cx="251.9" cy="19.9" r=".42"/>
<circle cx="39.8" cy="26.5" r=".42"/>
<circle cx="42" cy="26.5" r=".42"/>
<circle cx="55.2" cy="26.5" r=".42"/>
<circle cx="57.4" cy="26.5" r=".41"/>
<circle cx="70.7" cy="26.5" r=".42"/>
<circle cx="72.9" cy="26.5" r=".42"/>
<circle cx="86.1" cy="26.5" r=".42"/>
<circle cx="32" cy="47.5" r=".42"/>
<circle cx="43.1" cy="47.5" r=".42"/>
<circle cx="54.1" cy="47.5" r=".42"/>
<circle cx="65.2" cy="47.5" r=".42"/>
<circle cx="76.2" cy="47.5" r=".42"/>
<circle cx="87.2" cy="47.5" r=".42"/>
<circle cx="98.3" cy="47.5" r=".42"/>
<circle cx="109.3" cy="47.5" r=".42"/>
<circle cx="120.4" cy="47.5" r=".42"/>
<circle cx="131.4" cy="47.5" r=".42"/>
<circle cx="142.5" cy="47.5" r=".42"/>
<circle cx="153.5" cy="47.5" r=".42"/>
<circle cx="164.6" cy="47.5" r=".42"/>
<circle cx="175.6" cy="47.5" r=".42"/>
<circle cx="32" cy="67.4" r=".42"/>
<circle cx="32" cy="74" r=".42"/>
<circle cx="43.1" cy="67.4" r=".42"/>
<circle cx="43.1" cy="74" r=".42"/>
<circle cx="54.1" cy="67.4" r=".42"/>
<circle cx="54.1" cy="74" r=".42"/>
<circle cx="65.2" cy="74" r=".42"/>
<circle cx="65.2" cy="67.4" r=".42"/>
<circle cx="76.2" cy="74" r=".42"/>
<circle cx="76.2" cy="67.4" r=".42"/>
<circle cx="87.2" cy="74" r=".42"/>
<circle cx="87.2" cy="67.4" r=".42"/>
<circle cx="98.3" cy="67.4" r=".42"/>
<circle cx="98.3" cy="74" r=".42"/>
<circle cx="109.3" cy="67.4" r=".42"/>
<circle cx="109.3" cy="74" r=".42"/>
<circle cx="120.4" cy="74" r=".42"/>
<circle cx="120.4" cy="67.4" r=".42"/>
<circle cx="131.4" cy="67.4" r=".42"/>
<circle cx="131.4" cy="74" r=".42"/>
<circle cx="142.5" cy="67.4" r=".42"/>
<circle cx="142.5" cy="74" r=".42"/>
<circle cx="153.5" cy="74" r=".42"/>
<circle cx="153.5" cy="67.4" r=".42"/>
<circle cx="164.6" cy="74" r=".42"/>
<circle cx="164.6" cy="67.4" r=".42"/>
<circle cx="175.6" cy="74" r=".42"/>
<circle cx="175.6" cy="67.4" r=".42"/>
<circle cx="219.8" cy="67.4" r=".42"/>
<circle cx="219.8" cy="74" r=".42"/>
<circle cx="219.8" cy="71.8" r=".42"/>
<circle cx="219.8" cy="70.7" r=".42"/>
<circle cx="219.8" cy="69.6" r=".42"/>
<circle cx="246.4" cy="70.7" r=".42"/>
<circle cx="246.4" cy="74" r=".42"/>
<circle cx="246.4" cy="69.6" r=".42"/>
<circle cx="246.4" cy="67.4" r=".42"/>
<circle cx="246.4" cy="71.8" r=".42"/>
<circle cx="32" cy="93.9" r=".42"/>
<circle cx="43.1" cy="93.9" r=".42"/>
<circle cx="54.1" cy="93.9" r=".42"/>
<circle cx="65.2" cy="93.9" r=".42"/>
<circle cx="76.2" cy="93.9" r=".42"/>
<circle cx="87.2" cy="93.9" r=".42"/>
<circle cx="98.3" cy="93.9" r=".42"/>
<circle cx="109.3" cy="93.9" r=".42"/>
<circle cx="120.4" cy="93.9" r=".42"/>
<circle cx="131.4" cy="93.9" r=".42"/>
<circle cx="142.5" cy="93.9" r=".42"/>
<circle cx="153.5" cy="93.9" r=".42"/>
<circle cx="164.6" cy="93.9" r=".42"/>
<circle cx="175.6" cy="93.9" r=".42"/>
<circle cx="59.6" cy="138.3" r=".2"/>
<circle cx="59.6" cy="133.4" r=".2"/>
<circle cx="191.1" cy="128.1" r=".42"/>
<circle cx="191.1" cy="129.2" r=".42"/>
<circle cx="191.1" cy="124.8" r=".42"/>
<circle cx="191.1" cy="127" r=".42"/>
<circle cx="191.1" cy="131.4" r=".42"/>
<circle cx="217.6" cy="124.8" r=".42"/>
<circle cx="217.6" cy="128.1" r=".42"/>
<circle cx="217.6" cy="127" r=".42"/>
<circle cx="217.6" cy="131.4" r=".42"/>
<circle cx="217.6" cy="129.2" r=".42"/>
<circle cx="244.1" cy="128.1" r=".42"/>
<circle cx="244.1" cy="124.8" r=".42"/>
<circle cx="244.1" cy="129.2" r=".42"/>
<circle cx="244.1" cy="127" r=".42"/>
<circle cx="244.1" cy="131.4" r=".42"/>
<circle cx="59.6" cy="146.7" r=".2"/>
<circle cx="59.6" cy="151.6" r=".2"/>
<circle cx="123.7" cy="179" r=".41"/>
<circle cx="125.9" cy="179" r=".42"/>
<circle cx="127" cy="165.7" r=".87"/>
<circle cx="128.1" cy="179" r=".42"/>
<circle cx="123.7" cy="198.8" r=".41"/>
<circle cx="125.9" cy="198.8" r=".42"/>
<circle cx="127" cy="185.6" r=".87"/>
<circle cx="128.1" cy="198.8" r=".42"/>
</g>
<g font-size="2.8">
<text x="33.1" y="33.6">Alternate bulk capacitor configuration</text>
<text x="98.3" y="33.6">Bulk capacitor - Populated across CT1-CT4</text>
<text x="187.1" y="32.5">Safety Bleeder Resistors for Cap Bank</text>
<text x="211" y="55.7">High Voltage Input</text>
<text x="81.9" y="72.2">High-frequency capacitors</text>
<text x="121.5" y="148.5">VDS Measurement</text>
<text x="184.5" y="145.2">Load Inductor Connections</text>
<text x="56.8" y="165.1">CVR</text>
</g>
<g font-size="2">
<text x="39.3" y="11.7" transform="rotate(-90 39.3 11.7)">1</text>
<text x="41.5" y="11.7" transform="rotate(-90 41.5 11.7)">2</text>
<text x="54.8" y="11.7" transform="rotate(-90 54.8 11.7)">1</text>
<text x="57" y="11.7" transform="rotate(-90 57 11.7)">2</text>
<text x="70.2" y="11.7" transform="rotate(-90 70.2 11.7)">1</text>
<text x="72.4" y="11.7" transform="rotate(-90 72.4 11.7)">2</text>
<text x="85.7" y="11.7" transform="rotate(-90 85.7 11.7)">1</text>
<text x="87.9" y="11.7" transform="rotate(-90 87.9 11.7)">2</text>
<text x="40.7" y="15.5" transform="rotate(-90 40.7 15.5)">1</text>
<text x="42.9" y="15.5" transform="rotate(-90 42.9 15.5)">2</text>
<text x="56.2" y="15.5" transform="rotate(-90 56.2 15.5)">1</text>
<text x="58.4" y="15.5" transform="rotate(-90 58.4 15.5)">2</text>
<text x="71.6" y="15.5" transform="rotate(-90 71.6 15.5)">1</text>
<text x="73.8" y="15.5" transform="rotate(-90 73.8 15.5)">2</text>
<text x="87.1" y="15.5" transform="rotate(-90 87.1 15.5)">1</text>
<text x="89.3" y="15.5" transform="rotate(-90 89.3 15.5)">2</text>
<text x="39.3" y="22.6" transform="rotate(-90 39.3 22.6)">4</text>
<text x="40.7" y="18.8" transform="rotate(-90 40.7 18.8)">4</text>
<text x="41.5" y="22.6" transform="rotate(-90 41.5 22.6)">3</text>
<text x="42.9" y="18.8" transform="rotate(-90 42.9 18.8)">3</text>
<text x="46.4" y="19.5">DNP</text>
<text x="54.8" y="22.6" transform="rotate(-90 54.8 22.6)">4</text>
<text x="56.2" y="18.8" transform="rotate(-90 56.2 18.8)">4</text>
<text x="57" y="22.6" transform="rotate(-90 57 22.6)">3</text>
<text x="58.4" y="18.8" transform="rotate(-90 58.4 18.8)">3</text>
<text x="61.9" y="19.5">DNP</text>
<text x="70.2" y="22.6" transform="rotate(-90 70.2 22.6)">4</text>
<text x="71.6" y="18.8" transform="rotate(-90 71.6 18.8)">4</text>
<text x="72.4" y="22.6" transform="rotate(-90 72.4 22.6)">3</text>
<text x="73.8" y="18.8" transform="rotate(-90 73.8 18.8)">3</text>
<text x="77.3" y="19.5">DNP</text>
<text x="85.7" y="22.6" transform="rotate(-90 85.7 22.6)">4</text>
<text x="87.1" y="18.8" transform="rotate(-90 87.1 18.8)">4</text>
<text x="87.9" y="22.6" transform="rotate(-90 87.9 22.6)">3</text>
<text x="89.3" y="18.8" transform="rotate(-90 89.3 18.8)">3</text>
<text x="92.8" y="19.5">DNP</text>
<text x="31.6" y="54.8" transform="rotate(-90 31.6 54.8)">1</text>
<text x="42.6" y="54.8" transform="rotate(-90 42.6 54.8)">1</text>
<text x="53.7" y="54.8" transform="rotate(-90 53.7 54.8)">1</text>
<text x="64.7" y="54.8" transform="rotate(-90 64.7 54.8)">1</text>
<text x="75.8" y="54.8" transform="rotate(-90 75.8 54.8)">1</text>
<text x="86.8" y="54.8" transform="rotate(-90 86.8 54.8)">1</text>
<text x="97.9" y="54.8" transform="rotate(-90 97.9 54.8)">1</text>
<text x="108.9" y="54.8" transform="rotate(-90 108.9 54.8)">1</text>
<text x="120" y="54.8" transform="rotate(-90 120 54.8)">1</text>
<text x="131" y="54.8" transform="rotate(-90 131 54.8)">1</text>
<text x="142.1" y="54.8" transform="rotate(-90 142.1 54.8)">1</text>
<text x="153.1" y="54.8" transform="rotate(-90 153.1 54.8)">1</text>
<text x="164.2" y="54.8" transform="rotate(-90 164.2 54.8)">1</text>
<text x="175.2" y="54.8" transform="rotate(-90 175.2 54.8)">1</text>
<text x="186.3" y="54.8" transform="rotate(-90 186.3 54.8)">1</text>
<text x="31.6" y="61.2" transform="rotate(-90 31.6 61.2)">2</text>
<text x="42.6" y="61.2" transform="rotate(-90 42.6 61.2)">2</text>
<text x="53.7" y="61.2" transform="rotate(-90 53.7 61.2)">2</text>
<text x="64.7" y="61.2" transform="rotate(-90 64.7 61.2)">2</text>
<text x="75.8" y="61.2" transform="rotate(-90 75.8 61.2)">2</text>
<text x="86.8" y="61.2" transform="rotate(-90 86.8 61.2)">2</text>
<text x="97.9" y="61.2" transform="rotate(-90 97.9 61.2)">2</text>
<text x="108.9" y="61.2" transform="rotate(-90 108.9 61.2)">2</text>
<text x="120" y="61.2" transform="rotate(-90 120 61.2)">2</text>
<text x="131" y="61.2" transform="rotate(-90 131 61.2)">2</text>
<text x="142.1" y="61.2" transform="rotate(-90 142.1 61.2)">2</text>
<text x="153.1" y="61.2" transform="rotate(-90 153.1 61.2)">2</text>
<text x="164.2" y="61.2" transform="rotate(-90 164.2 61.2)">2</text>
<text x="175.2" y="61.2" transform="rotate(-90 175.2 61.2)">2</text>
<text x="186.3" y="61.2" transform="rotate(-90 186.3 61.2)">2</text>
<text x="214.8" y="64.7">1</text>
<text x="241.3" y="64.7">1</text>
<text x="214.8" y="66.9">2</text>
<text x="214.8" y="69.1">3</text>
<text x="214.8" y="71.3">4</text>
<text x="241.3" y="66.9">2</text>
<text x="241.3" y="69.1">3</text>
<text x="241.3" y="71.3">4</text>
<text x="214.8" y="73.6">5</text>
<text x="214.8" y="75.8">6</text>
<text x="241.3" y="73.6">5</text>
<text x="241.3" y="75.8">6</text>
<text x="31.6" y="81.3" transform="rotate(-90 31.6 81.3)">1</text>
<text x="42.6" y="81.3" transform="rotate(-90 42.6 81.3)">1</text>
<text x="53.7" y="81.3" transform="rotate(-90 53.7 81.3)">1</text>
<text x="64.7" y="81.3" transform="rotate(-90 64.7 81.3)">1</text>
<text x="75.8" y="81.3" transform="rotate(-90 75.8 81.3)">1</text>
<text x="86.8" y="81.3" transform="rotate(-90 86.8 81.3)">1</text>
<text x="97.9" y="81.3" transform="rotate(-90 97.9 81.3)">1</text>
<text x="108.9" y="81.3" transform="rotate(-90 108.9 81.3)">1</text>
<text x="120" y="81.3" transform="rotate(-90 120 81.3)">1</text>
<text x="131" y="81.3" transform="rotate(-90 131 81.3)">1</text>
<text x="142.1" y="81.3" transform="rotate(-90 142.1 81.3)">1</text>
<text x="153.1" y="81.3" transform="rotate(-90 153.1 81.3)">1</text>
<text x="164.2" y="81.3" transform="rotate(-90 164.2 81.3)">1</text>
<text x="175.2" y="81.3" transform="rotate(-90 175.2 81.3)">1</text>
<text x="186.3" y="81.3" transform="rotate(-90 186.3 81.3)">1</text>
<text x="31.6" y="87.8" transform="rotate(-90 31.6 87.8)">2</text>
<text x="42.6" y="87.8" transform="rotate(-90 42.6 87.8)">2</text>
<text x="53.7" y="87.8" transform="rotate(-90 53.7 87.8)">2</text>
<text x="64.7" y="87.8" transform="rotate(-90 64.7 87.8)">2</text>
<text x="75.8" y="87.8" transform="rotate(-90 75.8 87.8)">2</text>
<text x="86.8" y="87.8" transform="rotate(-90 86.8 87.8)">2</text>
<text x="97.9" y="87.8" transform="rotate(-90 97.9 87.8)">2</text>
<text x="108.9" y="87.8" transform="rotate(-90 108.9 87.8)">2</text>
<text x="120" y="87.8" transform="rotate(-90 120 87.8)">2</text>
<text x="131" y="87.8" transform="rotate(-90 131 87.8)">2</text>
<text x="142.1" y="87.8" transform="rotate(-90 142.1 87.8)">2</text>
<text x="153.1" y="87.8" transform="rotate(-90 153.1 87.8)">2</text>
<text x="164.2" y="87.8" transform="rotate(-90 164.2 87.8)">2</text>
<text x="175.2" y="87.8" transform="rotate(-90 175.2 87.8)">2</text>
<text x="186.3" y="87.8" transform="rotate(-90 186.3 87.8)">2</text>
<text x="133.2" y="118.9">1</text>
<text x="41.3" y="125.5">1</text>
<text x="133.2" y="125.5">1</text>
<text x="186.1" y="122.2">1</text>
<text x="186.1" y="124.4">2</text>
<text x="212.6" y="122.2">1</text>
<text x="212.6" y="124.4">2</text>
<text x="239.1" y="122.2">1</text>
<text x="239.1" y="124.4">2</text>
<text x="37.5" y="126.9">1</text>
<text x="186.1" y="126.6">3</text>
<text x="186.1" y="128.8">4</text>
<text x="186.1" y="131">5</text>
<text x="212.6" y="126.6">3</text>
<text x="212.6" y="128.8">4</text>
<text x="212.6" y="131">5</text>
<text x="239.1" y="126.6">3</text>
<text x="239.1" y="128.8">4</text>
<text x="239.1" y="131">5</text>
<text x="133.2" y="132.1">1</text>
<text x="186.1" y="133.2">6</text>
<text x="212.6" y="133.2">6</text>
<text x="239.1" y="133.2">6</text>
<text x="33.8" y="138.3">HS</text>
<text x="133.2" y="138.7">1</text>
<text x="33.8" y="151.6">LS</text>
<text x="37.5" y="166.7">1</text>
<text x="41.3" y="165.3">1</text>
<text x="118.9" y="165.3">1</text>
<text x="148.7" y="165.3">1</text>
<text x="123.3" y="175" transform="rotate(-90 123.3 175)">2</text>
<text x="125.5" y="175" transform="rotate(-90 125.5 175)">3</text>
<text x="127.7" y="175" transform="rotate(-90 127.7 175)">4</text>
<text x="129.9" y="175" transform="rotate(-90 129.9 175)">5</text>
<text x="148.7" y="174.1">1</text>
<text x="118.9" y="185.2">1</text>
<text x="148.7" y="185.2">1</text>
<text x="123.3" y="194.9" transform="rotate(-90 123.3 194.9)">2</text>
<text x="125.5" y="194.9" transform="rotate(-90 125.5 194.9)">3</text>
<text x="127.7" y="194.9" transform="rotate(-90 127.7 194.9)">4</text>
<text x="129.9" y="194.9" transform="rotate(-90 129.9 194.9)">5</text>
<text x="148.7" y="194">1</text>
</g>
<g font-size="1.9">
<text x="20.3" y="7.1">+Vin</text>
<text x="117.1" y="6.2">CT1</text>
<text x="119.3" y="10.6">6</text>
<text x="123.7" y="10.6">7</text>
<text x="123.8" y="6.2">200uF</text>
<text x="172.3" y="10.6">RB1</text>
<text x="179" y="10.6">150k</text>
<text x="185.6" y="10.6">RB2</text>
<text x="192.2" y="10.6">150k</text>
<text x="198.9" y="10.6">RB3</text>
<text x="205.5" y="10.6">150k</text>
<text x="212.1" y="10.6">RB4</text>
<text x="218.8" y="10.6">150k</text>
<text x="225.4" y="10.6">RB5</text>
<text x="232" y="10.6">150k</text>
<text x="238.6" y="10.6">RB6</text>
<text x="245.3" y="10.6">150k</text>
<text x="46.4" y="15">CT1</text>
<text x="46.4" y="17.2">40uF</text>
<text x="61.8" y="15">CT2</text>
<text x="61.8" y="17.2">40uF</text>
<text x="77.3" y="15">CT3</text>
<text x="77.3" y="17.2">40uF</text>
<text x="92.8" y="15">CT4</text>
<text x="92.8" y="17.2">40uF</text>
<text x="119.3" y="17.2">3</text>
<text x="119.3" y="15">4</text>
<text x="119.3" y="12.8">5</text>
<text x="123.7" y="12.8">8</text>
<text x="123.7" y="15">9</text>
<text x="123.7" y="17.2">10</text>
<text x="172.3" y="17.2">RB7</text>
<text x="179" y="17.2">150k</text>
<text x="185.6" y="17.2">RB8</text>
<text x="192.2" y="17.2">150k</text>
<text x="198.9" y="17.2">RB9</text>
<text x="205.5" y="17.2">150k</text>
<text x="212.1" y="17.2">RB10</text>
<text x="218.8" y="17.2">150k</text>
<text x="225.4" y="17.2">RB11</text>
<text x="232" y="17.2">150k</text>
<text x="238.6" y="17.2">RB12</text>
<text x="245.3" y="17.2">150k</text>
<text x="119.3" y="21.7">1</text>
<text x="119.3" y="19.4">2</text>
<text x="123.7" y="19.4">11</text>
<text x="123.7" y="21.7">12</text>
<text x="161.8" y="20.3">+Vin</text>
<text x="172.3" y="23.9">RB13</text>
<text x="179" y="23.9">150k</text>
<text x="185.6" y="23.9">RB14</text>
<text x="192.2" y="23.9">150k</text>
<text x="198.9" y="23.9">RB15</text>
<text x="205.5" y="23.9">150k</text>
<text x="212.1" y="23.9">RB16</text>
<text x="218.8" y="23.9">150k</text>
<text x="225.4" y="23.9">RB17</text>
<text x="232" y="23.9">150k</text>
<text x="238.6" y="23.9">RB18</text>
<text x="245.3" y="23.9">150k</text>
<text x="256.3" y="20.3">-Vin</text>
<text x="20.7" y="27">-Vin</text>
<text x="115.1" y="28.3">+Vin</text>
<text x="126.4" y="28.3">-Vin</text>
<text x="12.6" y="48">+Vin</text>
<text x="25.9" y="58.1">CB1</text>
<text x="36.9" y="58.1">CB2</text>
<text x="48" y="58.1">CB3</text>
<text x="59" y="58.1">CB4</text>
<text x="70.1" y="58.1">CB5</text>
<text x="81.1" y="58.1">CB6</text>
<text x="92.2" y="58.1">CB7</text>
<text x="103.2" y="58.1">CB8</text>
<text x="114.3" y="58.1">CB9</text>
<text x="124.2" y="58.1">CB10</text>
<text x="135.2" y="58.1">CB11</text>
<text x="146.3" y="58.1">CB12</text>
<text x="157.3" y="58.1">CB13</text>
<text x="168.4" y="58.1">CB14</text>
<text x="179.4" y="58.1">CB15</text>
<text x="24.5" y="60.1">0.1uF</text>
<text x="35.6" y="60.3">0.1uF</text>
<text x="46.6" y="60.1">0.1uF</text>
<text x="57.7" y="60.3">0.1uF</text>
<text x="68.7" y="60.1">0.1uF</text>
<text x="79.8" y="60.3">0.1uF</text>
<text x="90.8" y="60.1">0.1uF</text>
<text x="101.9" y="60.3">0.1uF</text>
<text x="112.9" y="60.1">0.1uF</text>
<text x="124" y="60.3">0.1uF</text>
<text x="135" y="60.1">0.1uF</text>
<text x="146.1" y="60.3">0.1uF</text>
<text x="157.1" y="60.1">0.1uF</text>
<text x="168.1" y="60.3">0.1uF</text>
<text x="179.2" y="60.1">0.1uF</text>
<text x="208.8" y="61.4">JT1</text>
<text x="235.3" y="61.4">JT2</text>
<text x="13" y="67.9">-Vin</text>
<text x="222.5" y="66.5">-Vin</text>
<text x="248.8" y="66.5">-Vin</text>
<text x="12.6" y="74.5">+Vin</text>
<text x="208.8" y="81.3">8196</text>
<text x="235.3" y="81.3">8196</text>
<text x="24.5" y="86.6">0.1uF</text>
<text x="24.7" y="84.6">CB16</text>
<text x="35.6" y="86.9">0.1uF</text>
<text x="35.8" y="84.6">CB17</text>
<text x="46.6" y="86.6">0.1uF</text>
<text x="46.8" y="84.6">CB18</text>
<text x="57.7" y="86.9">0.1uF</text>
<text x="57.9" y="84.6">CB19</text>
<text x="68.7" y="86.6">0.1uF</text>
<text x="68.9" y="84.6">CB20</text>
<text x="79.8" y="86.9">0.1uF</text>
<text x="80" y="84.6">CB21</text>
<text x="90.8" y="86.6">0.1uF</text>
<text x="91" y="84.6">CB22</text>
<text x="101.9" y="86.9">0.1uF</text>
<text x="102.1" y="84.6">CB23</text>
<text x="112.9" y="86.6">0.1uF</text>
<text x="113.1" y="84.6">CB24</text>
<text x="124" y="86.9">0.1uF</text>
<text x="124.2" y="84.6">CB25</text>
<text x="135" y="86.6">0.1uF</text>
<text x="135.2" y="84.6">CB26</text>
<text x="146.1" y="86.9">0.1uF</text>
<text x="146.3" y="84.6">CB27</text>
<text x="157.1" y="86.6">0.1uF</text>
<text x="157.3" y="84.6">CB28</text>
<text x="168.1" y="86.9">0.1uF</text>
<text x="168.4" y="84.6">CB29</text>
<text x="179.2" y="86.9">0.1uF</text>
<text x="179.4" y="84.6">CB30</text>
<text x="13" y="94.4">-Vin</text>
<text x="120.9" y="119.8">+Vin</text>
<text x="139.2" y="118.9">JT14</text>
<text x="180.1" y="118.9">JT3</text>
<text x="206.6" y="118.9">JT4</text>
<text x="233.1" y="118.9">JT18</text>
<text x="29.8" y="125.5">JT5</text>
<text x="41.1" y="121.8">+Vin</text>
<text x="57.7" y="121.8">+Vin</text>
<text x="139.2" y="121.1">TEST POINT</text>
<text x="139.2" y="125.5">JT16</text>
<text x="193.6" y="124">+Vin</text>
<text x="220.1" y="124">+Vin</text>
<text x="246.6" y="124">Midpoint</text>
<text x="26.5" y="127.7">735187-2</text>
<text x="117.3" y="126.4">Midpoint</text>
<text x="139.2" y="127.7">TEST POINT</text>
<text x="40.2" y="133.5">UT1</text>
<text x="47.9" y="137.7">G1</text>
<text x="66.3" y="135.5">QT1</text>
<text x="117.3" y="133">Midpoint</text>
<text x="139.2" y="132.2">JT17</text>
<text x="139.2" y="134.4">TEST POINT</text>
<text x="47.9" y="139.9">K1</text>
<text x="74" y="143">Midpoint</text>
<text x="120.9" y="138.8">SOURCE</text>
<text x="139.2" y="138.8">JT15</text>
<text x="139.2" y="141">TEST POINT</text>
<text x="180.1" y="138.8">8196</text>
<text x="206.6" y="138.8">8196</text>
<text x="233.1" y="138.8">8196</text>
<text x="82.8" y="144.3">JT9</text>
<text x="47.9" y="151">G2</text>
<text x="47.9" y="153.2">K2</text>
<text x="39.3" y="161.5">Midpoint</text>
<text x="60.1" y="160.9">SOURCE</text>
<text x="79.5" y="157.6">0022280020</text>
<text x="26.5" y="167.5">735187-2</text>
<text x="29.8" y="165.3">JT13</text>
<text x="110.9" y="165.3">G1</text>
<text x="130.4" y="165.3">JT7</text>
<text x="130.4" y="167.5">DNP</text>
<text x="140.8" y="165.3">G1</text>
<text x="154.7" y="165.3">JT8</text>
<text x="154.7" y="167.5">TEST POINT</text>
<text x="57.9" y="171.9">-Vin</text>
<text x="110.9" y="178.6">K1</text>
<text x="140.8" y="174.2">K1</text>
<text x="154.7" y="174.1">JT6</text>
<text x="154.7" y="176.4">TEST POINT</text>
<text x="110.9" y="185.2">G2</text>
<text x="130.4" y="185.2">JT10</text>
<text x="140.8" y="185.2">G2</text>
<text x="154.7" y="185.2">JT11</text>
<text x="197.8" y="183">Wolfspeed, A Cree Company</text>
<text x="130.4" y="187.4">DNP</text>
<text x="154.7" y="187.4">TEST POINT</text>
<text x="197.8" y="189.6">535 W Research Center Blvd</text>
<text x="197.8" y="191.8">Fayetteville, AR 72701</text>
<text x="140.8" y="194">K2</text>
<text x="154.7" y="194">JT12</text>
<text x="154.7" y="196.2">TEST POINT</text>
<text x="110.9" y="198.5">K2</text>
<text x="195.6" y="198.5">Title</text>
<text x="204.4" y="200.7">KIT-CRD-CIL12N-FMA</text>
<text x="195.6" y="205.1">Size</text>
<text x="195.6" y="207.3">Custom</text>
<text x="204.4" y="205.1">Document Number</text>
<text x="204.4" y="207.3">FM3 HB Evaluation Board Schematic</text>
<text x="268.5" y="205.1">Rev</text>
<text x="270" y="207.7">V1</text>
<text x="195.6" y="211.7">Date:</text>
<text x="204.6" y="211.7">Monday, November 02, 2020</text>
<text x="239.8" y="211.7">Sheet</text>
<text x="250.8" y="211.7">1</text>
<text x="257.4" y="211.7">of</text>
<text x="264.1" y="211.7">1</text>
</g>
<g font-size="1.6">
<text x="29.5" y="1.7">5</text>
<text x="84" y="1.7">4</text>
<text x="138.6" y="1.7">3</text>
<text x="193.2" y="1.7">2</text>
<text x="247.8" y="1.7">1</text>
<text x=".6" y="29.8">D</text>
<text x="275.7" y="29.8">D</text>
<text x=".6" y="82.3">C</text>
<text x="275.7" y="82.3">C</text>
<text x=".6" y="134.8">B</text>
<text x="275.7" y="134.8">B</text>
<text x=".6" y="187.3">A</text>
<text x="275.7" y="187.3">A</text>
<text x="29.5" y="213.8">5</text>
<text x="84" y="213.8">4</text>
<text x="138.6" y="213.8">3</text>
<text x="193.2" y="213.8">2</text>
<text x="247.8" y="213.8">1</text>
</g>
</svg>
